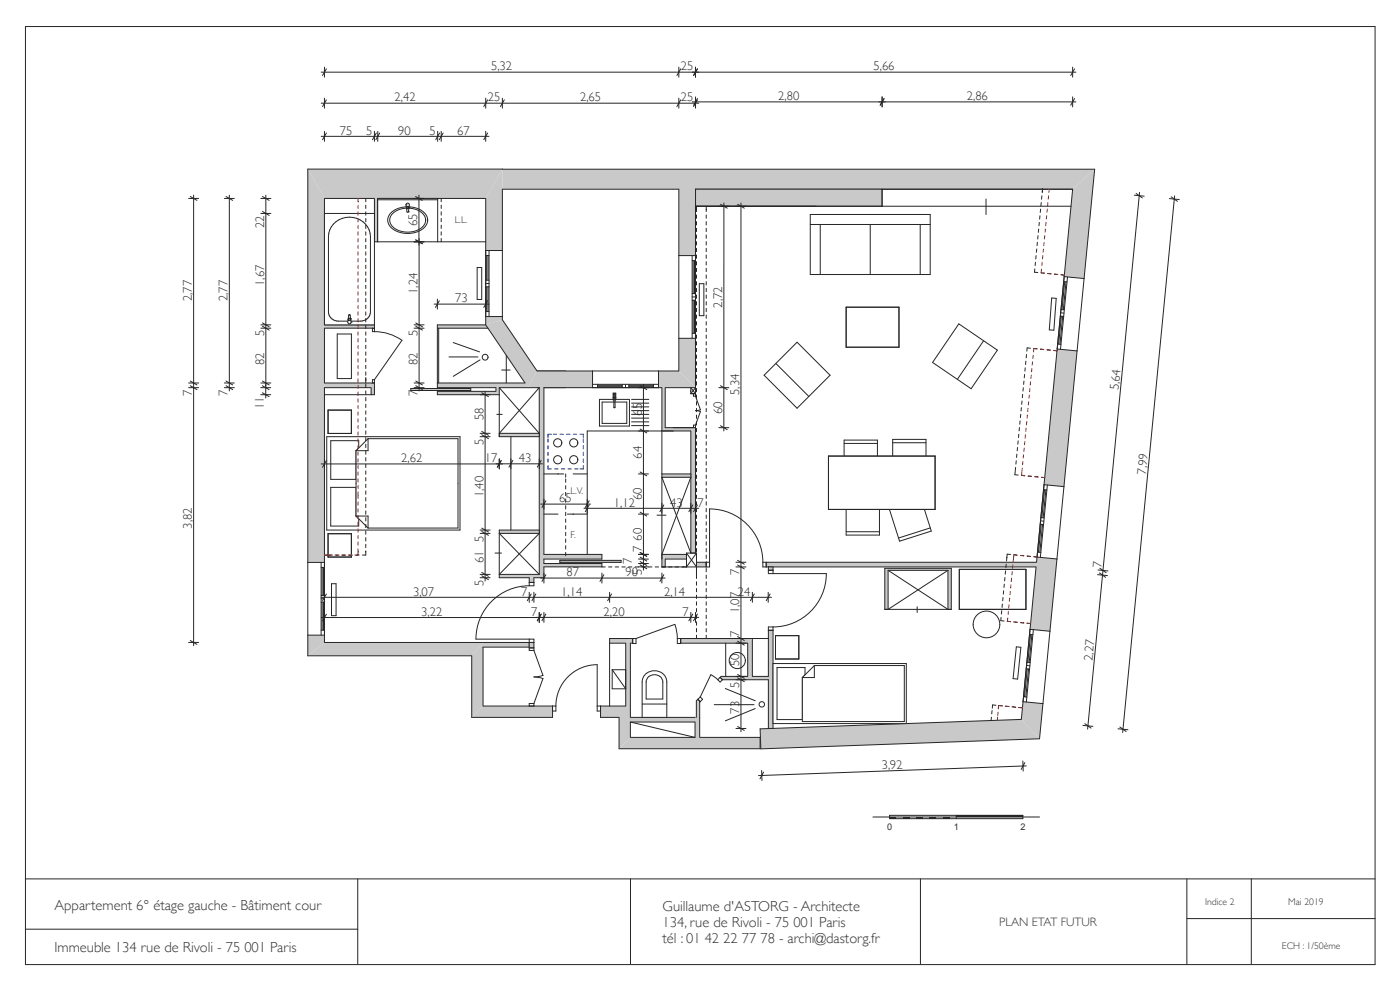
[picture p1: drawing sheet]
<svg xmlns="http://www.w3.org/2000/svg" width="420mm" height="297mm" viewBox="0 0 420 297" stroke-linecap="round" stroke-linejoin="round" font-family="sans-serif">
<path d="M7.6 8h404.9v281.1h-404.9zM7.6 263.4h404.9M7.6 278.5h99.7M107.3 263.4v25.4M189.1 263.4v25.4M276.1 263.4v25.4M356.1 263.4v25.7M356.1 275.3h56.4M375.4 263.4v25.5" fill="none" stroke="#262626" stroke-width=".3"/>
<g fill="#c9c9c9">
<path d="M131.2 97.4h14.5l.7 1h-15.2z" fill-rule="evenodd"/>
<path d="M92.3 50.7h58.4l-5 8.8h-48.4z" fill-rule="evenodd"/>
</g>
<path d="M92.3 50.7h58.4M97.3 59.5h15M113.3 59.5h32.4" fill="none" stroke="#262626" stroke-width=".3"/>
<g fill="#c9c9c9">
<path d="M145.7 94.9h5v.9l-5 1.6z" fill-rule="evenodd"/>
<path d="M150.7 50.7v24.4h-5v-15.6z" fill-rule="evenodd"/>
</g>
<g fill="none" stroke="#262626" stroke-width=".3">
<path d="M145.7 59.5v37.9M150.7 50.7h.1M150.7 56.7v39.1M145.7 75.1h5M145.7 76.6h1M146 76.6v7.4M146.4 76.6v7.4M146.7 75.1v19.8M145.7 94.9h5M145.7 93.4h1M145.7 85h1M145.7 86h1"/>
<path d="M145.7 84h1M146 86v7.4M146.4 86v7.4"/>
</g>
<g fill="#c9c9c9">
<path d="M92.3 190.3h5v2.2l-5 4z" fill-rule="evenodd"/>
<path d="M92.3 50.7l5 8.8v109.1h-5z" fill-rule="evenodd"/>
</g>
<g fill="none" stroke="#262626" stroke-width=".3">
<path d="M92.3 50.7v145.8M97.3 59.5v37.9M97.3 98.4v16.4M97.3 116.2v76.3M92.3 168.6h5M96.3 168.6v21.7M96.3 170.1h1M96.3 179.5h1M96.3 178.5h1M96.6 170.1v8.4M97 170.1v8.4M92.3 190.3h5"/>
<path d="M96.3 188.8h1M96.3 180.5h1M96.6 180.5v8.3M97 180.5v8.3"/>
</g>
<path d="M97.3 114.8h14.4l.6 1.4h-15z" fill-rule="evenodd" fill="#c9c9c9"/>
<path d="M97.3 116.2h14M97.3 114.8h14.4" fill="none" stroke="#262626" stroke-width=".3"/>
<path d="M92.3 196.5l5-4h47.6l-3.4 4z" fill-rule="evenodd" fill="#c9c9c9"/>
<path d="M92.3 196.5h49.2M97.3 192.5h47.6" fill="none" stroke="#262626" stroke-width=".3"/>
<g fill="#c9c9c9">
<path d="M161.2 111.2h16.6v5h-16.6z" fill-rule="evenodd"/>
<path d="M197.6 111.2h6l5 5h-11z" fill-rule="evenodd"/>
</g>
<g fill="none" stroke="#262626" stroke-width=".3">
<path d="M161.2 116.2h.6M161.2 111.2h42.4M163.2 116.2h35.4M177.8 111.2v5M177.8 115.2h19.8M179.3 115.2v1M179.3 115.5h7.4M179.3 115.9h7.4M186.7 115.2v1M187.7 115.2v1M188.7 115.2v1M188.7 115.5h7.4"/>
<path d="M188.7 115.9h7.4M196.1 115.2v1M197.6 111.2v5M199.6 116.2h9"/>
</g>
<path d="M198.6 166.2h7.3v1.4h-6.3z" fill-rule="evenodd" fill="#c9c9c9"/>
<path d="M198.6 166.2h7.3v1.4h-6.3" fill="none" stroke="#262626" stroke-width=".3"/>
<path d="M198.6 116.2h1v12l-1 1z" fill-rule="evenodd" fill="#c9c9c9"/>
<path d="M198.6 116.2v13M199.6 116.2v12" fill="none" stroke="#262626" stroke-width=".3"/>
<path d="M161.1 111.2h8.6v5h-11.2z" fill-rule="evenodd" fill="#c9c9c9"/>
<path d="M158.5 116.2h3.3M161.1 111.2h8.6M163.2 116.2h6.5" fill="none" stroke="#262626" stroke-width=".3"/>
<g fill="#c9c9c9">
<path d="M229.9 168.5h81.1l-.2 1.4h-80.9z" fill-rule="evenodd"/>
<path d="M208.9 168.5h3v1.4h-3z" fill-rule="evenodd"/>
</g>
<path d="M211.9 168.5v1.4M212.9 168.5h-4v1.4h4v-17.4a16 16 0 0 1 16 16M228.9 168.5h82.1M228.9 168.5v1.4h81.9M229.9 168.5v1.4" fill="none" stroke="#262626" stroke-width=".3"/>
<path d="M150.7 50.7h177.7l-6.6 6h-171.1z" fill-rule="evenodd" fill="#c9c9c9"/>
<path d="M150.7 50.7h177.7M150.7 56.7h52.9M208.6 56.7h113.2" fill="none" stroke="#262626" stroke-width=".3"/>
<g fill="#c9c9c9">
<path d="M203.6 101.4h5v14.8l-5-5z" fill-rule="evenodd"/>
<path d="M203.6 56.7h5v19.9h-5z" fill-rule="evenodd"/>
</g>
<g fill="none" stroke="#262626" stroke-width=".3">
<path d="M203.6 56.7v54.5M208.6 56.7v59.5M203.6 76.6h5M207.6 76.6v24.8M207.6 78.1h1M207.9 78.1v9.9M208.3 78.1v9.9M207.6 99.9h1M207.6 89h1M207.6 88h1M207.6 90h1M207.9 90v9.9"/>
<path d="M208.3 90v9.9M203.6 101.4h5"/>
</g>
<g fill="#c9c9c9">
<path d="M321.8 56.7l6.6-6-3.2 32.8-5.9-.6z" fill-rule="evenodd"/>
<path d="M317.2 104.6l5.9 .6-3.9 40.6-6-.5z" fill-rule="evenodd"/>
<path d="M311.1 166.9l6 .6-2.1 21.7-6-.6z" fill-rule="evenodd"/>
<path d="M306.9 210.3l6 .6-1 10.5-5.5-5.8z" fill-rule="evenodd"/>
</g>
<g fill="none" stroke="#262626" stroke-width=".3">
<path d="M321.8 56.7l-8.6 88.6M328.4 50.7l-11.3 116.8M318.1 94.7l1 .1M318.2 93.7l1 .1M318.3 92.8h1M318.4 94.8l-.8 8.3M318.8 94.8l-.8 8.4M319.1 84.4l1 .1M319.3 82.9l5.9 .6M319.4 84.4l-.8 8.4M319.8 84.5l-.8 8.3M320.2 83l-2.1 21.7"/>
<path d="M317.2 104.6l5.9 .6M317.3 103.1l1 .1M312.1 157.1l1 .1M312.2 156.1l1 .1M312.3 155.1l1 .1M312.4 157.1l-.8 8.4M312.8 157.2l-.8 8.3M313.1 146.8l1 .1M313.2 145.3l6 .5M313.2 145.3l-2.2 23.2M313.4 146.8l-.8 8.3M313.8 146.8l-.8 8.4"/>
<path d="M314.2 145.4l-2.1 21.6M310.8 169.9l-4.4 45.7M311.1 166.9l6 .6M311.3 165.5l1 .1M317.1 167.5l-5.2 53.9M308 199.4l1 .1M308.1 198.5l1 .1M308.9 190.1l1 .1M309 188.6l6 .6M309.2 190.1l-.8 8.4M309.6 190.2l-.8 8.3M310 188.7l-2.1 21.7"/>
<path d="M306.9 210.3l6 .6M307.1 208.8l1 .1M307.9 200.4l1 .1M308.2 200.5l-.8 8.3M308.6 200.5l-.8 8.4"/>
</g>
<path d="M228 218.4l78.4-2.8 5.5 5.8-83.7 3z" fill-rule="evenodd" fill="#c9c9c9"/>
<path d="M306.4 215.6l-78.4 2.8 .2 6 83.7-3" fill="none" stroke="#262626" stroke-width=".3"/>
<g fill="#c9c9c9">
<path d="M189.1 191.4h.7v1.4h-.7z" fill-rule="evenodd"/>
<path d="M204.2 191.4h21.5l-1.4 1.4h-20.1z" fill-rule="evenodd"/>
</g>
<path d="M189.1 192.8h.7M189.1 191.4h1.7M189.8 191.4v1.5h1v-1.5M190.8 191.4l11.7-4.3 .6 2.4 .1 1.9M203.2 191.4v1.5h1v-1.5M203.2 191.4h22.5M204.2 192.8h20.1" fill="none" stroke="#262626" stroke-width=".3"/>
<g fill="#c9c9c9">
<path d="M230.5 169.9h1.4v1h-1.4z" fill-rule="evenodd"/>
<path d="M230.5 188.9h1.4v29.4h-1.4z" fill-rule="evenodd"/>
</g>
<path d="M230.5 170.9h1.4M231.9 171.9v-2h-1.4v2h17.4a16 16 0 0 1-16 16M230.5 188.9h1.4M231.9 187.9v30.4h-1.4v-14.6M231.9 187.9h-1.4v14.8" fill="none" stroke="#262626" stroke-width=".3"/>
<g fill="#c9c9c9">
<path d="M180.2 211.6h7.5v3.4h-7.5z" fill-rule="evenodd"/>
<path d="M141.5 215l3.4-3.4h20.9v3.4z" fill-rule="evenodd"/>
</g>
<path d="M144.9 211.6h13.9M160.2 211.6h6.6M165.8 211.6v3.4h-24.3M166.8 211.6a12.4 12.4 0 0 1 12.4-12.4v13.9h1M166.8 211.6v1.5h-1M179.2 211.6h8.5M180.2 211.6v3.4h5.5" fill="none" stroke="#262626" stroke-width=".3"/>
<path d="M187.7 192.8l1.4-1.4v23.6h-1.4z" fill-rule="evenodd" fill="#c9c9c9"/>
<path d="M187.7 192.8v18.8M189.1 192.8v18.8M187.7 215h1.4" fill="none" stroke="#262626" stroke-width=".3"/>
<path d="M189.1 221h38.9v3.4h-42.3z" fill-rule="evenodd" fill="#c9c9c9"/>
<path d="M189.1 221h19.4M209.9 221h18.1v3.4h-42.3" fill="none" stroke="#262626" stroke-width=".3"/>
<path d="M189.1 211.6v9.4l-3.4 3.4v-9.4z" fill-rule="evenodd" fill="#c9c9c9"/>
<path d="M185.7 215v9.4M189.1 211.6v3.4M189.1 216.4v4.6" fill="none" stroke="#262626" stroke-width=".3"/>
<path d="M189.1 215h19.4v1.4h-19.4z" fill-rule="evenodd" fill="#c9c9c9"/>
<path d="M189.1 216.4h19.4M189.1 215h19.4" fill="none" stroke="#262626" stroke-width=".3"/>
<path d="M208.5 215h1.4v6h-1.4z" fill-rule="evenodd" fill="#c9c9c9"/>
<path d="M208.5 215h.1M208.5 216.4v4.6M209.9 215v6" fill="none" stroke="#262626" stroke-width=".3"/>
<path d="M208.7 56.7h55.9v5.1h-55.9z" fill-rule="evenodd" fill="#c9c9c9"/>
<path d="M208.7 56.7h55.9v5.1h-55.9z" fill="none" stroke="#262626" stroke-width=".3"/>
<path d="M145.7 97.4l5-1.6 10.4 15.4-2.6 5z" fill-rule="evenodd" fill="#c9c9c9"/>
<path d="M145.7 97.4l11.8 17.4M150.7 95.8l10.4 15.4" fill="none" stroke="#262626" stroke-width=".3"/>
<path d="M144.9 192.5v19.1l-3.4 3.4v-18.5z" fill-rule="evenodd" fill="#c9c9c9"/>
<path d="M141.5 196.5v18.5M144.9 193.9v17.7" fill="none" stroke="#262626" stroke-width=".3"/>
<path d="M112.3 59.5h1v13h-1z" fill-rule="evenodd" fill="#c9c9c9"/>
<path d="M112.3 59.5v13h1v-13" fill="none" stroke="#262626" stroke-width=".3"/>
<path d="M97.3 97.4h15l-.6 1h-14.4z" fill-rule="evenodd" fill="#c9c9c9"/>
<path d="M97.3 97.4h15M97.3 98.4h14.4" fill="none" stroke="#262626" stroke-width=".3"/>
<path d="M131.2 114.8h26.3l1 1.4h-27.3z" fill-rule="evenodd" fill="#c9c9c9"/>
<path d="M149.8 116.2h8.7M157.5 114.8h-26.3v1.4h17.6" fill="none" stroke="#262626" stroke-width=".3"/>
<path d="M123.2 116.4h18v.6h-18z" fill-rule="evenodd" fill="#c9c9c9"/>
<path d="M123.2 116.4h18v.6h-18z" fill="none" stroke="#262626" stroke-width=".3"/>
<path d="M131.2 117.3h17.6l1 1h-18.6z" fill-rule="evenodd" fill="#c9c9c9"/>
<path d="M148.8 117.3h-17.6v1h18.6" fill="none" stroke="#262626" stroke-width=".3"/>
<path d="M148.8 116.2h1v2.1l-1-1z" fill-rule="evenodd" fill="#c9c9c9"/>
<path d="M148.8 116.2v1.1M149.8 116.2v2.1" fill="none" stroke="#262626" stroke-width=".3"/>
<path d="M111.3 116.2h1v2.1h-1z" fill-rule="evenodd" fill="#c9c9c9"/>
<path d="M111.3 116.2v2.1h1v-2.1" fill="none" stroke="#262626" stroke-width=".3"/>
<path d="M182.9 191.4h6.2l-1.4 1.4h-4.8z" fill-rule="evenodd" fill="#c9c9c9"/>
<path d="M189.1 191.4h-6.2v1.4h4.8" fill="none" stroke="#262626" stroke-width=".3"/>
<path d="M144.9 192.5h13.9v1.4h-13.9z" fill-rule="evenodd" fill="#c9c9c9"/>
<path d="M144.9 192.5h13.9v1.4h-13.9" fill="none" stroke="#262626" stroke-width=".3"/>
<g fill="#c9c9c9">
<path d="M111.7 114.8h.6v1.4z" fill-rule="evenodd"/>
<path d="M112.3 97.4v1h-.6z" fill-rule="evenodd"/>
</g>
<path d="M111.7 98.4h.6M111.7 98.4v1h.6M112.3 99.4a14.4 14.4 0 0 1 8.3 2.6l-8.3 11.8M112.3 97.4v2M112.3 113.8h-.6v1h.6M112.3 113.8v2.4" fill="none" stroke="#262626" stroke-width=".3"/>
<path d="M208 128.2h.6z" fill-rule="evenodd" fill="#c9c9c9"/>
<path d="M208 118h.6v.7h-.6zM208.6 118.7l1.5 4.1-1.5 .3 1.5 .2-1.5 4.1M208 127.4h.6v.8h-.6z" fill="none" stroke="#262626" stroke-width=".3"/>
<path d="M199.6 128.2h9l-1.4 1h-8.6z" fill-rule="evenodd" fill="#c9c9c9"/>
<path d="M198.6 129.2h8.6M199.6 128.2h8.4" fill="none" stroke="#262626" stroke-width=".3"/>
<path d="M207.2 129.2l1.4-1v37.6h-1.4z" fill-rule="evenodd" fill="#c9c9c9"/>
<path d="M208.6 128.2v37.6h-1.4v-36.6" fill="none" stroke="#262626" stroke-width=".3"/>
<path d="M198.6 142h8.6v1h-8.6z" fill-rule="evenodd" fill="#c9c9c9"/>
<path d="M198.6 142h8.6v1h-8.6z" fill="none" stroke="#262626" stroke-width=".3"/>
<path d="M216.3 202.7h14.2v1h-13.8z" fill-rule="evenodd" fill="#c9c9c9"/>
<path d="M216.3 202.7h8M216.7 203.7h13.8M225.7 202.7h4.8" fill="none" stroke="#262626" stroke-width=".3"/>
<path d="M208.9 210l1 .4v4.6h-1z" fill-rule="evenodd" fill="#c9c9c9"/>
<path d="M208.9 210v5M209.9 210.4v4.6" fill="none" stroke="#262626" stroke-width=".3"/>
<g fill="#c9c9c9">
<path d="M208.9 210l.5-.4 .7 .7-.2 .1z" fill-rule="evenodd"/>
<path d="M216 203l.3-.3 .4 1z" fill-rule="evenodd"/>
</g>
<path d="M209.4 209.6l.7 .7M210.1 208.9l.7 .7-.9 .8M210.1 208.9l-1.2 1.1M215.3 203.7l-2.1-1.5-3.1 6.7M216 203l.7 .7-.7 .7-.7-.7M216.3 202.7l-1 1" fill="none" stroke="#262626" stroke-width=".3"/>
<path d="M225.7 191.4v11.3h-1.4v-9.9z" fill-rule="evenodd" fill="#c9c9c9"/>
<path d="M224.3 192.8v9.9M225.7 191.4v11.3" fill="none" stroke="#262626" stroke-width=".3"/>
<path d="M265.4 170.3l1 .6v11.7h-1z" fill-rule="evenodd" fill="#c9c9c9"/>
<path d="M265.4 170.3v12.3h1v-11.7" fill="none" stroke="#262626" stroke-width=".3"/>
<path d="M284.4 170.9l1-.6v12.3h-1z" fill-rule="evenodd" fill="#c9c9c9"/>
<path d="M285.4 170.3v12.3h-1v-11.7" fill="none" stroke="#262626" stroke-width=".3"/>
<path d="M265.4 170.3h20l-1 .6h-18z" fill-rule="evenodd" fill="#c9c9c9"/>
<path d="M265.4 170.3h20M266.4 170.9h18" fill="none" stroke="#262626" stroke-width=".3"/>
<path d="M161.8 116.2h1.4v56.9l-1.4-1z" fill-rule="evenodd" fill="#c9c9c9"/>
<path d="M161.8 116.2v55.9M163.2 116.2v50M163.2 167.6v1.3M163.2 169.9v3.2" fill="none" stroke="#262626" stroke-width=".3"/>
<path d="M149.8 172.1h12l1.4 1h-13.4z" fill-rule="evenodd" fill="#c9c9c9"/>
<path d="M160.2 173.1h3M161.8 172.1h-12v1h9" fill="none" stroke="#262626" stroke-width=".3"/>
<g fill="#c9c9c9">
<path d="M158.8 192.5h1.4v1.7h-1.4z" fill-rule="evenodd"/>
<path d="M158.8 173.1h1.4v1.5h-1.4z" fill-rule="evenodd"/>
</g>
<path d="M158.8 175.6a16 16 0 0 0-16 15.9h17.4v3.4M158.8 174.6h1.4M158.8 173.1v2.5M160.2 173.1v2.5h-1.4M158.8 194.2h1.4M158.8 192.5h1.4M158.8 191.5v3.4h1.4M160.2 194.9l2.7 7.5-2.7 .5 2.7 .5-2.7 7.4M158.8 210.8h1.4v.8h-1.4z" fill="none" stroke="#262626" stroke-width=".3"/>
<path d="M149.8 158.9h12v1h-12z" fill-rule="evenodd" fill="#c9c9c9"/>
<path d="M149.8 158.9h12v1h-12z" fill="none" stroke="#262626" stroke-width=".3"/>
<path d="M149.8 129.9h12v1h-12z" fill-rule="evenodd" fill="#c9c9c9"/>
<path d="M149.8 129.9h12v1h-12z" fill="none" stroke="#262626" stroke-width=".3"/>
<path d="M168 167.9h18.3v.6h-18.3z" fill-rule="evenodd" fill="#c9c9c9"/>
<path d="M168 167.9h18.3v.6h-18.3z" fill="none" stroke="#262626" stroke-width=".3"/>
<path d="M163.2 166.2h17.4v1.4h-17.4z" fill-rule="evenodd" fill="#c9c9c9"/>
<path d="M163.2 166.2h17.4v1.4h-17.4" fill="none" stroke="#262626" stroke-width=".3"/>
<path d="M163.2 168.9h17.4v1h-17.4z" fill-rule="evenodd" fill="#c9c9c9"/>
<path d="M163.2 168.9h17.4v1h-17.4" fill="none" stroke="#262626" stroke-width=".3"/>
<path d="M198.6 166.2l1 1.4v2.3h-1z" fill-rule="evenodd" fill="#c9c9c9"/>
<path d="M198.6 166.2v3.7h1v-2.3" fill="none" stroke="#262626" stroke-width=".3"/>
<g fill="#fff">
<path d="M179.8 119.7h9v8h-9z" fill-rule="evenodd"/>
<path d="M184.2 118l.3 .1v4l-.2 .1-.1-.1z" fill-rule="evenodd"/>
<path d="M183.9 117.8h.8v1.3h-.2v-1l-.2-.2-.1 .2v1h-.3z" fill-rule="evenodd"/>
<path d="M184.5 119.1h.2v.7h-.2z" fill-rule="evenodd"/>
<path d="M183.9 119.1h.3v.7h-.3z" fill-rule="evenodd"/>
</g>
<g fill="none" stroke="#262626" stroke-width=".3">
<path d="M179.8 119.7h9v8h-9zM183.9 119.1v.7h.3M184.2 119.1h-.3v-1.3h.8v2h-.2M184.2 118l.3 .1v4l-.2 .1-.1-.1zM184.7 119.1h-.2M189.5 119.7h5.1M180.6 120.5h7.4v6.4h-7.4zM189.5 120.8h5.1M189.5 121.9h5.1M189.5 123.1h5.1M189.5 124.2h5.1M189.5 125.3h5.1"/>
<path d="M189.5 126.4h5.1M189.5 127.6h5.1"/>
<circle cx="167.3" cy="137.8" r="1.23"/>
<circle cx="167.3" cy="132.7" r="1.23"/>
<circle cx="172.1" cy="137.8" r="1.23"/>
<circle cx="172.1" cy="132.7" r="1.23"/>
</g>
<g fill="none" stroke="#072b92" stroke-width=".3">
<path d="M164.4 139.5v1h1M164.4 131.5v1M164.4 133.5v1M164.4 135.5v1M164.4 137.5v1M165.4 130.1h-1v1M166 130.1h1M168 130.1h1M170 130.1h1M172 130.1h1M174 130.1h1v1M175 139.5v1h-1"/>
<path d="M175 131.5v1M175 133.5v1M175 135.5v1M175 137.5v1M166.4 140.5h1M168.4 140.5h1M170.4 140.5h1M172.4 140.5h1"/>
</g>
<g fill="#262626">
<path d="M266.9 244.9h2v.5h-2z" fill-rule="evenodd"/>
<path d="M270.9 244.9h2v.5h-2z" fill-rule="evenodd"/>
<path d="M274.9 244.9h2v.5h-2z" fill-rule="evenodd"/>
<path d="M278.9 244.9h2v.5h-2z" fill-rule="evenodd"/>
<path d="M282.9 244.9h2v.5h-2z" fill-rule="evenodd"/>
<path d="M286.9 244.4h20v.5h-20z" fill-rule="evenodd"/>
</g>
<path d="M261.9 244.9h50M266.9 244.4h40v1h-40zM286.9 244.4v1" fill="none" stroke="#262626" stroke-width=".3"/>
<path d="M97.3 64h15v33.4h-15z" fill-rule="evenodd" fill="#fff"/>
<path d="M97.3 64h15v33.4h-15z" fill="none" stroke="#262626" stroke-width=".3"/>
<path d="M100 67.2a6.4 6.4 0 0 1 6.8-1.8 6.4 6.4 0 0 1 4.3 5.5v22.6a2.88 2.88 0 0 1-3 2.7h-6.6a2.91 2.91 0 0 1-3-2.7v-22.6a5.6 5.6 0 0 1 1.5-3.7z" fill-rule="evenodd" fill="#fff"/>
<path d="M100 67.2a6.4 6.4 0 0 1 6.8-1.8 6.4 6.4 0 0 1 4.3 5.5v22.6a2.88 2.88 0 0 1-3 2.7h-6.6a2.91 2.91 0 0 1-3-2.7v-22.6a5.6 5.6 0 0 1 1.5-3.7z" fill="none" stroke="#262626" stroke-width=".3"/>
<path d="M104.7 94.3l.4 .2 .2 2.1-.5 .5-.5-.5z" fill-rule="evenodd" fill="#fff"/>
<path d="M104.4 95.7h.1M104.4 95.7l-.1 .9a.5 .5 0 0 0 .5 .5 .5 .5 0 0 0 .5-.5M104.5 95.5l-.1 .2M104.5 95.5l.4-.2 .3 .2M104.6 94.5l.4-.2 .2 1.2M104.6 94.5h.1M104.6 94.5l-.1 1M104.7 95.5l.4 .1v.5h-.5zM105.2 95.5l.1 1.1M105.2 95.5h.1M105.3 96.6h.1" fill="none" stroke="#262626" stroke-width=".3"/>
<g fill="#fff">
<path d="M113.3 59.5h18v13h-18z" fill-rule="evenodd"/>
<path d="M122 61l.3-.1 .5 .5-.3 2.1-.2 .2-.2-.2-.2-1.3z" fill-rule="evenodd"/>
</g>
<g fill="none" stroke="#262626" stroke-width=".3">
<path d="M113.3 59.5h18v13h-18zM113.3 59.9h18M117.1 64a7.8 7.8 0 0 1 10.4 0 3.2 3.2 0 0 1-1.3 5 7.6 7.6 0 0 1-9.5-1.6 2.85 2.85 0 0 1 .4-3.4zM117.6 64.2a6.8 6.8 0 0 1 9.8 .5 3.2 3.2 0 0 1-2.4 4.4 6.6 6.6 0 0 1-7.8-1.9 2.57 2.57 0 0 1 .4-3zM121.8 61.4l.2 1M121.8 61.4a.5 .5 0 0 1 .5-.5 .5 .5 0 0 1 .5 .5l-.1 .8M121.8 61.4h.1M122 62.4h.1M122 62.4l.1 1.2 .4-.1M122 62.4l.3 .2 .4-.2M122 61.9h.6l-.2 .5-.3-.1zM122.5 63.5h.1"/>
<path d="M122.7 62.4l-.2 1.1M122.7 62.2v.2M122.7 62.2h.1"/>
</g>
<path d="M193.9 201.8a3.8 3.8 0 0 1 6.1 2.6v10.6h-7.4v-10.6l.2-1 .4-.9z" fill-rule="evenodd" fill="#fff"/>
<path d="M192.6 211h7.4M193.6 202.1a3.8 3.8 0 0 1 3.9-.9 3.8 3.8 0 0 1 2.5 3.2v10.6h-7.4v-10.6l.2-1zM194.4 203a2.56 2.56 0 0 1 2.7-.7 2.56 2.56 0 0 1 1.7 2.1v5.1h-5v-5.1z" fill="none" stroke="#262626" stroke-width=".3"/>
<g fill="#fff">
<path d="M231.9 198.9h40v18h-40z" fill-rule="evenodd"/>
<path d="M233.1 200.1h8.4v2.2l-.8 .8v12.6h-7.6z" fill-rule="evenodd"/>
</g>
<path d="M233.1 200.1h8.4v2.2l-.8 .8v12.6h-7.6z" fill="none" stroke="#262626" stroke-width=".3"/>
<path d="M240.7 203.1l3.6-3.6h27v16.8h-30.6z" fill-rule="evenodd" fill="#fff"/>
<path d="M231.9 198.9h40v18h-40zM244.3 199.5h27v16.8h-30.6v-13.2M244.3 199.5l-3.6 3.6M244.3 199.5v3.6h-3.6" fill="none" stroke="#262626" stroke-width=".3"/>
<path d="M243.1 64.3h36v18h-36z" fill-rule="evenodd" fill="#fff"/>
<path d="M243.1 64.3h36v18h-36zM243.1 67.3h36M246.1 67.3v15M261.1 67.3v15M276.1 67.3v15" fill="none" stroke="#262626" stroke-width=".3"/>
<path d="M287.8 170.6h20v12h-20z" fill-rule="evenodd" fill="#fff"/>
<path d="M287.8 170.6h20v12h-20z" fill="none" stroke="#262626" stroke-width=".3"/>
<path d="M253.8 92.1h15.9v12h-15.9z" fill-rule="evenodd" fill="#fff"/>
<path d="M253.8 92.1h15.9v12h-15.9z" fill="none" stroke="#262626" stroke-width=".3"/>
<circle cx="295.9" cy="187.1" r="4" fill="#fff"/>
<circle cx="295.9" cy="187.1" r="4" fill="none" stroke="#262626" stroke-width=".3"/>
<path d="M253.2 131.9h10v10h-10z" fill-rule="evenodd" fill="#fff"/>
<path d="M253.2 131.9h10v10h-10zM253.2 132.9h10" fill="none" stroke="#262626" stroke-width=".3"/>
<path d="M267.8 131.7h10v10h-10z" fill-rule="evenodd" fill="#fff"/>
<path d="M267.8 131.7h10v10h-10zM267.8 132.7h10" fill="none" stroke="#262626" stroke-width=".3"/>
<path d="M253.8 150.4h10v10h-10z" fill-rule="evenodd" fill="#fff"/>
<path d="M253.8 150.4h10v10h-10zM253.8 159.4h10" fill="none" stroke="#262626" stroke-width=".3"/>
<path d="M266.8 152.7l9.6-3.1 3 9.6-9.5 3z" fill-rule="evenodd" fill="#fff"/>
<path d="M266.8 152.7l9.6-3.1 3 9.6-9.5 3zM279.1 158.2l-9.5 3" fill="none" stroke="#262626" stroke-width=".3"/>
<path d="M229.2 112.5l9.9-9.9 9.9 9.9-9.9 9.9z" fill-rule="evenodd" fill="#fff"/>
<path d="M229.2 112.5l9.9-9.9 9.9 9.9-9.9 9.9zM232.8 108.9l9.9 9.9" fill="none" stroke="#262626" stroke-width=".3"/>
<path d="M287.6 97.1l11.6 7.8-7.9 11.6-11.5-7.9z" fill-rule="evenodd" fill="#fff"/>
<path d="M287.6 97.1l11.6 7.8-7.9 11.6-11.5-7.9zM295.1 102.1l-7.9 11.6" fill="none" stroke="#262626" stroke-width=".3"/>
<path d="M232.6 190.5h7v7h-7z" fill-rule="evenodd" fill="#fff"/>
<path d="M232.6 190.5h7v7h-7z" fill="none" stroke="#262626" stroke-width=".3"/>
<g fill="#fff">
<path d="M98 130.9h40v28h-40z" fill-rule="evenodd"/>
<path d="M99.2 146.1h7.6v8.6l.8 .8v2.2h-8.4z" fill-rule="evenodd"/>
</g>
<path d="M99.2 146.1h7.6v8.6l.8 .8v2.2h-8.4z" fill="none" stroke="#262626" stroke-width=".3"/>
<path d="M99.2 132.1h8.4v2.2l-.8 .8v8.6h-7.6z" fill-rule="evenodd" fill="#fff"/>
<path d="M99.2 132.1h8.4v2.2l-.8 .8v8.6h-7.6z" fill="none" stroke="#262626" stroke-width=".3"/>
<g fill="#fff">
<path d="M106.8 144.9h30.6v13.4h-27l-3.6-3.6z" fill-rule="evenodd"/>
<path d="M110.4 131.5h27v13.4h-30.6v-9.8z" fill-rule="evenodd"/>
</g>
<path d="M98 130.9h40v28h-40zM106.8 135.1v19.6M110.4 131.5h27v26.8h-27M110.4 131.5v3.6h-3.6M110.4 131.5l-3.6 3.6M106.8 154.7l3.6 3.6M106.8 154.7h3.6v3.6" fill="none" stroke="#262626" stroke-width=".3"/>
<path d="M98.4 160h7v6.9h-7z" fill-rule="evenodd" fill="#fff"/>
<path d="M98.4 160h7v6.9h-7z" fill="none" stroke="#262626" stroke-width=".3"/>
<path d="M98.4 122.9h7v7h-7z" fill-rule="evenodd" fill="#fff"/>
<g fill="none" stroke="#262626" stroke-width=".3">
<path d="M96.4 21.6h226.4M96.4 30.9h113.2M97.3 20.1v3M97.3 29.4v3M97.3 39.4v3M97.9 20.6l-1.1 2M97.9 29.9l-1.1 2M97.9 39.9l-1.1 2M112.3 39.4v3M112.9 39.9l-1.1 2M113.3 39.4v3M113.9 39.9l-1.1 2"/>
<path d="M131.3 39.4v3M131.9 39.9l-1.2 2M132.4 39.4v3M132.9 39.9l-1.1 2M145.7 29.4v3M145.7 39.4v3M146.3 29.9l-1.2 2M146.3 39.9l-1.2 2M150.7 29.4v3M151.3 29.9l-1.2 2M203.6 20.1v3M203.6 29.4v3"/>
<path d="M204.2 20.6l-1.1 2M204.2 29.9l-1.1 2M207.7 30.5h115.1M208.6 20.1v3M208.7 29l-.1 3.4M209.2 20.6l-1.1 2M209.2 29.9l-1.1 2M209.2 29.5l-1.1 2M264.6 29v3M265.2 29.5l-1.1 2M321.8 20.1v3M321.8 29v3"/>
<path d="M322.4 20.6l-1.2 2M322.4 29.5l-1.2 2M56.6 59.5h3M57.1 58.9l2 1.2M58.1 58.5v135M67.3 59.5h3M67.8 58.9l2 1.2M68.8 58.5v58.7M78.3 59.5h2.9M78.8 58.9l2 1.2M79.8 58.5l-.1 60.8M96.4 40.9h50.3"/>
<path d="M109.7 59.5v1M124.2 59.5h3M124.7 58.9l2 1.2M125.7 58.5v58.7M132.4 59.5v1M295.8 59.7v4.6M312.6 58.7l-.1 1M312.8 56.5l-.1 1.2M321.8 56.7h-57.2v5.1M340.3 58.5l3 .3M340.8 58l1.9 1.3M341.9 57.7l-15.6 160.8"/>
<path d="M350.8 59.5l3 .3M351.4 59l1.8 1.3M352.4 58.7l-15.6 160.8M78.3 64h2.9M78.8 63.4l2 1.1M109.7 61.5v1M109.7 63.5v1M109.7 65.5v1M109.7 67.5v1M109.7 69.5v1M109.7 71.5v1M109.7 73.5v1"/>
<path d="M109.7 75.5v1M109.7 77.5v1M109.7 79.5v1M124.2 72.5h3M124.7 71.9l2 1.1M131.3 72.5h14.4M132.4 61.5v1M132.4 63.5v1M132.4 65.5v1M132.4 67.5v1M132.4 69.5v1M132.4 71.5v1"/>
<path d="M208.9 61.8v1.6M208.9 64.4v1M208.9 66.4v1M208.9 68.4v1M208.9 70.4v1M208.9 72.4v1M208.9 74.4v1M208.9 76.4v1M208.9 78.4v1M211.9 61.8v1.6M211.9 64.4v1M211.9 66.4v1"/>
<path d="M211.9 68.4v1M211.9 70.4v1M211.9 72.4v1M211.9 74.4v1M211.9 76.4v1M211.9 78.4v1M216.2 61.2l2 1.2M217.2 60.8v68.3M221.3 61.2l2 1.2M222.3 60.8v158.5M310.6 78.6l-.1 1M310.8 76.6l-.1 1"/>
<path d="M311 74.6l-.1 1M311.2 72.6l-.1 1M311.4 70.6l-.1 1M311.6 68.6l-.1 1M311.8 66.7l-.1 1M312 64.7l-.1 1M312.2 62.7l-.1 1M312.4 60.7l-.1 1M321.3 61.8h-112.7v56.2M78.3 97.4h2.9M78.3 98.4h2.9M78.8 97.8l2 1.1"/>
<path d="M78.8 96.8l2 1.1M109.7 81.5v1M109.7 83.5v1M109.7 85.5v1M109.7 87.5v1M109.7 89.5v1M109.7 91.5v1M109.7 93.5v1M109.7 95.5v1M109.7 97.5v1M109.7 99.5v1M124.2 97.4h3"/>
<path d="M124.2 98.4h3M124.7 97.8l2 1.1M124.7 96.8l2 1.1M130.2 91.1h16.5M131.2 89.6v3M131.2 98.4h15.2M131.6 98.4v16.4M131.8 90.1l-1.2 2M143.1 80.2h1.4v9.6h-1.4zM145.7 97.4h-14.5v17.4M145.7 89.6v3M146.3 90.1l-1.2 2"/>
<path d="M208.9 80.4v1M208.9 82.4v1M208.9 84.4v1M208.9 86.4v1M208.9 88.4v1M208.9 90.4v1M208.9 92.4v1M208.9 94.4v1M208.9 96.4v1M208.9 98.4v1M209.8 85h1.4v9.6h-1.4zM211.9 80.4v1"/>
<path d="M211.9 82.4v1M211.9 84.4v1M211.9 86.4v1M211.9 88.4v1M211.9 90.4v1M211.9 92.4v1M211.9 94.4v1M211.9 96.4v1M211.9 98.4v1M310.4 80.6l-.1 1 1 .1M312.3 81.8l1 .1M314.3 82l1 .1"/>
<path d="M315.5 89.3l1.4 .1-.7 9.6-1.4-.1zM316.3 82.2l1 .1M318.3 82.4h1M56.6 116.2h3M56.6 114.8h3M57.1 115.6l2 1.2M57.1 114.2l2 1.2M67.3 116.2h3M67.3 114.8h3M67.8 115.6l2 1.2M67.8 114.2l2 1.2M78.2 118.3h3"/>
<path d="M78.2 116.2h3M78.3 114.8h2.9M78.7 117.7l2 1.2M78.7 115.6l2 1.2M78.8 114.2l2 1.2M97.3 118.3h14M101.2 100.1h4.2v13.4h-4.2zM109.7 101.5v1M109.7 103.5v1M109.7 105.5v1M109.7 107.5v1M109.7 109.5v1"/>
<path d="M109.7 111.5v1M109.7 113.1v1.7M109.7 115.1v1M109.7 117.1v1M109.7 119.1v1M124.2 116.2h3M124.2 114.8h3M124.7 115.6l2 1.2M124.7 114.2l2 1.2M134.7 107h8.7M136 102.7l7.9 2.8M144 107.9l-8 4.9"/>
<path d="M144 118.3h3M144.5 117.7l2 1.2M145.5 117.3v56.8M149.8 118.3v12.6M149.8 116.2l12 13.7M150.5 110.9h2.5M151.9 106.5v8.3M161.8 116.2l-12 13.7M191.5 116.2h3M192 115.6l2 1.2M193 115.2v55.7M207.2 118h1.4"/>
<path d="M207.2 118v-1.8l1.4 1.8M208.6 116.2l-1.4 1.8M208.9 100.4v1M208.9 102.4v1M208.9 104.4v1M208.9 106.4v1M208.9 108.4v1M208.9 110.4v1M208.9 112.4v1M208.9 114.4v1M208.9 116.4v1M208.9 118.4v1"/>
<path d="M211.9 100.4v1M211.9 102.4v1M211.9 104.4v1M211.9 106.4v1M211.9 108.4v1M211.9 110.4v1M211.9 112.4v1M211.9 114.4v1M211.9 116.4v1M211.9 118.4v1M215.7 116.2h3M216.2 115.6l2 1.2"/>
<path d="M306.8 118.2l-.1 1M307 116.2l-.1 1M307.2 114.2l-.1 1M307.4 112.2l-.1 1M307.6 110.2l-.1 1M307.8 108.2l-.1 1M308 106.3l-.1 .9M309.1 104.4l-1-.1v1M310.1 104.5l1 .1M312.1 104.6l1 .1M314.1 104.8l1 .1M316.1 105l1 .1"/>
<path d="M96.4 139h54.4M97.3 137.5v3M97.9 138l-1.1 2M98.4 122.9h7v7h-7zM109.7 121.1v1M109.7 123.1v1M109.7 125.1v1M109.7 127.1v1M109.7 129.1v1M109.7 131.1v1M109.7 133.1v1M109.7 135.1v1"/>
<path d="M109.7 137.1v1M109.7 139.1v1M144 129.9h3M144 130.9h3M144.5 130.3l2 1.1M144.5 129.3l2 1.1M148.8 139h14M149 124.2h1.7M149.8 137.5v3M150.4 138l-1.2 2M153.3 130.9v28M153.8 138l-1.1 2"/>
<path d="M161.8 137.5v3M162.4 138l-1.2 2M192 128.6l2 1.1M198.6 129.2v12.8M202 129.2h-25.8v37M202 128.2h6.6M208.9 120.4v1M208.9 122.4v1M208.9 124.4v1M208.9 126.4v1M208.9 128.4v1M208.9 130.4v1"/>
<path d="M208.9 132.4v1M208.9 134.4v1M208.9 136.4v1M208.9 138.4v1M211.9 120.4v1M211.9 122.4v1M211.9 124.4v1M211.9 126.4v1M211.9 128.4v1M211.9 130.4v1M211.9 132.4v1M211.9 134.4v1"/>
<path d="M211.9 136.4v1M211.9 138.4v1M215.7 128.2h3M216.2 127.6l2 1.1M304.9 138.1l-.1 1M305.1 136.1l-.1 1M305.3 134.1l-.1 1M305.4 132.1v1M305.6 130.1l-.1 1M305.8 128.1l-.1 1M306 126.2l-.1 .9M306.2 124.2l-.1 1"/>
<path d="M306.4 122.2l-.1 1M306.6 120.2l-.1 1M109.7 141.1v1M109.7 143.1v1M109.7 145.1v1M109.7 147.1v1M109.7 149.1v1M109.7 151.1v1M109.7 153.1v1M109.7 155.1v1M109.7 157.1v1M109.7 159.1v1"/>
<path d="M144 159.9h3M144 158.9h3M144.5 159.3l2 1.1M144.5 158.3l2 1.1M161.8 159.9l-12 12.2v-12.2l12 12.2M162.2 151.1h14.9M163.2 154.1h4.2M163.2 142h5.9M163.2 149.6v3M163.8 150.1l-1.2 2M169.7 142v1M169.7 143.5v1"/>
<path d="M169.7 145.5v1M169.7 147.5v1M169.7 149.5v1M169.7 151.5v1M169.7 153.5v1M169.7 155.5v1M169.7 157.5v1M169.7 159.5v1M170.2 154.1h6M171.9 142h4.3M175.2 152.3h34.4M176.7 151.3l-1.1 2"/>
<path d="M176.7 150.1l-1.1 2M191.5 154.1h3M191.5 142h3M192 153.5l2 1.2M192 141.5l2 1.1M197.1 154.4h2.7M199.1 151.3l-1.1 2M207.2 150.8v3M207.2 143l-8.6 23.2M207.8 151.3l-1.1 2M208.6 150.8v3M208.9 140.4v1"/>
<path d="M208.9 142.4v1M208.9 144.4v1M208.9 146.4v1M208.9 148.4v1M208.9 150.4v1M208.9 152.4v1M208.9 154.4v1M208.9 156.4v1M208.9 158.4v1M209.2 151.3l-1.1 2M211.9 140.4v1M211.9 142.4v1"/>
<path d="M211.9 144.4v1M211.9 146.4v1M211.9 148.4v1M211.9 150.4v1M211.9 152.4v1M211.9 154.4v1M211.9 156.4v1M211.9 158.4v1M304.6 141.3l-.1 1 1 .1M304.7 140.1l-.1 1M306.5 142.5l.9 .1M308.4 142.7l1 .1"/>
<path d="M310.4 142.9l1 .1M312.4 143.1h1M96.4 179h135M97.3 166.4h1M97.3 177.5v3M97.9 178l-1.1 2M98.7 166.4h1M99.5 174.9h1.3v9.6h-1.3zM100.7 166.4h1M102.7 166.4h1M104.7 166.4h1M106.7 166.4h1"/>
<path d="M109.7 161.1v1M109.7 163.1v1M109.7 165.1v1.3h-1M144 173.1h3M144 172.1h3M144.5 172.6l2 1.1M144.5 171.6l2 1.1M148.5 165.8h1.9M158.8 177.5v3M159.3 178l-1.1 2M160.2 177.5v3M160.7 178l-1.1 2"/>
<path d="M162.2 173.2h37.3M163.2 171.7v3M163.8 172.2l-1.2 2M169.7 161.5v1M169.7 163.5v1M169.7 165.5v1M180.6 169.9h1M180.6 171.7v3M181.2 172.2l-1.2 2M182.6 169.9h1M182.9 177.5v3M183.5 178l-1.2 2"/>
<path d="M184.6 169.9h1M186.6 169.9h1M188.6 169.9h1M190.6 169.9h5M191.5 166.2h3M191.5 168.9h3M191.5 167.6h3M192 165.6l2 1.1M192 169.3l2 1.2M192 168.3l2 1.2M192 167l2 1.1M196.6 169.9h1"/>
<path d="M198.6 171.7v3M199.1 172.2l-1.1 2M205.9 165.8v4.1l3-4.1M205.9 165.8l3 4.1h-10.3M205.9 165.8h3M207.2 165.8l-8.6-22.8v24.6M208.9 160.4v1M208.9 162.4v1M208.9 164.4v1M208.9 165.8v7.6M208.9 174.4v1M208.9 176.4v1"/>
<path d="M208.9 178.4v1M211.9 160.4v1M211.9 162.4v1M211.9 164.4v1M211.9 166.4v1M211.9 168.4v1M211.9 170.4v1M211.9 172.4v1M211.9 174.4v1M211.9 176.4v1M211.9 178.4v1M220.8 169.9h3"/>
<path d="M220.8 168.5h3M221.3 169.3l2 1.2M221.3 167.9l2 1.2M225.7 177.5v3M226.3 178l-1.2 2M230.5 177.5v3M231 178l-1.1 2M266.4 170.9l18 11.7M284.4 170.9l-18 11.7M300.9 179.1l-.1 .9M301.1 177.1l-.1 1M301.3 175.1l-.1 1"/>
<path d="M301.5 173.1l-.1 1M301.7 171.1l-.1 1M301.9 169.1l-.1 1M303.2 166.2l-1-.1-.2 2M304.1 166.3l1 .1M306.1 166.5l1 .1M308.1 166.7l1 .1M310.1 166.9h1M329.3 172.2l2.9 .3M329.4 170.8l3 .3M329.8 171.7l1.9 1.3M330 170.3l1.8 1.3"/>
<path d="M56.6 192.5h3M57.1 192l2 1.1M96.4 185.1h66.4M97.3 183.6v3M97.9 184.1l-1.1 2M160.8 185h48.8M161.2 186l1.2-1.9-1.2 2M161.8 183.5v3.1M163.2 183.5v3M163.8 184l-1.2 2M182.9 192.8v18.8M207.2 183.5v3"/>
<path d="M207.8 184l-1.1 2M208.6 183.5v3M208.9 180.4v1M208.9 182.4v1M208.9 184.4v1M208.9 186.4v1M208.9 188.4v1M208.9 190.4v1M209.2 184l-1.1 2M211.9 180.4v1M211.9 182.4v1M211.9 184.4v1"/>
<path d="M211.9 186.4v1M211.9 188.4v1M211.9 190.4v1M217.7 192.8v9.9M220.8 191.4h3M220.8 192.8h3M221.3 192.2l2 1.1M221.3 190.8l2 1.1M225.7 191.4h4.8M265.4 182.6h20M275.1 181.8v1.8M300.3 185l-.1 1 1 .1"/>
<path d="M300.5 183l-.1 1M300.7 181l-.1 1M302.1 186.2l1 .1M304.1 186.4l1 .1M304.9 193.9l1.4 .1-1 9.5-1.4-.1zM306.1 186.6l1 .1M308.1 186.8l1 .1M183.7 200.7h4v5.7M183.7 200.7v5.7h4M183.7 200.7l4 5.7M189.1 216.4l19.4 4.6M214.3 211.2h11.9"/>
<path d="M217.6 206.3l9 3.7M220.8 218.3h3M220.8 203.7h3M220.8 202.7h3M221.3 217.7l2 1.2M221.3 203.1l2 1.2M221.3 202.1l2 1.2M226.6 212.4l-9 3.6M297.4 214.9l-.1 1M297.6 212.9l-.1 1M298.8 211.4l-1-.1-.1 1M299.8 211.5l1 .1"/>
<path d="M301.8 211.7l1 .1M303.7 211.8l1 .1M305.7 212l1 .1M324.9 217.4l3 .3M325.4 216.9l1.9 1.3M335.4 218.4l3 .3M336 217.9l1.8 1.3M228.5 230.9l.1 3M229.1 231.4l-1.1 2M306.8 228.1l.2 3M307.4 228.6l-1 2M307.9 229.5l-80.3 2.9"/>
<circle cx="145.5" cy="107.1" r=".87"/>
<circle cx="221.2" cy="198" r="2.42"/>
<circle cx="228.5" cy="211.1" r=".81"/>
</g>
<g fill="none" stroke="#f00" stroke-width=".3">
<path d="M107.4 59.5v1M314.6 58.7l-.1 1M314.8 56.7l-.1 1M107.4 61.5v1M107.4 63.5v1M107.4 65.5v1M107.4 67.5v1M107.4 69.5v1M107.4 71.5v1M107.4 73.5v1M107.4 75.5v1M107.4 77.5v1"/>
<path d="M107.4 79.5v1M312.7 78.6l-.1 1M312.8 76.6l-.1 1M313 74.6l-.1 1M313.2 72.6l-.1 1M313.4 70.6l-.1 1M313.6 68.6l-.1 1M313.8 66.7l-.1 1M314 64.7l-.1 1M314.2 62.7l-.1 1M314.4 60.7l-.1 1M107.4 81.5v1"/>
<path d="M107.4 83.5v1M107.4 85.5v1M107.4 87.5v1M107.4 89.5v1M107.4 91.5v1M107.4 93.5v1M107.4 95.5v1M107.4 97.5v1M107.4 99.5v1M312.5 80.6l-.2 1.2 1 .1M314.3 82l1 .1M316.3 82.2l1 .1"/>
<path d="M318.3 82.4h1M107.4 101.5v1M107.4 103.5v1M107.4 105.5v1M107.4 107.5v1M107.4 109.5v1M107.4 111.5v1M107.4 113.5v1M107.4 115.5v1M107.4 117.5v1M107.4 119.5v1M308.8 118.4l-.1 1"/>
<path d="M309 116.4l-.1 1M309.2 114.4l-.1 1M309.4 112.4l-.1 1M309.6 110.4l-.1 1M309.8 108.4l-.1 1M310 106.4l-.1 1M311.1 104.6l-1-.1-.1 1M312.1 104.7h1M314.1 104.8l1 .1M316.1 105l1 .1M107.4 121.5v1M107.4 123.5v1"/>
<path d="M107.4 125.5v1M107.4 127.5v1M107.4 129.5v1M107.4 131.5v1M107.4 133.5v1M107.4 135.5v1M107.4 137.5v1M107.4 139.5v1M306.9 138.3l-.1 1M307.1 136.3l-.1 1M307.3 134.3l-.1 1M307.4 132.3l-.1 1"/>
<path d="M307.6 130.3l-.1 1M307.8 128.3l-.1 1M308 126.3l-.1 1M308.2 124.4l-.1 .9M308.4 122.4l-.1 1M308.6 120.4l-.1 1M107.4 141.5v1M107.4 143.5v1M107.4 145.5v1M107.4 147.5v2M107.4 150.5v1M107.4 152.5v1"/>
<path d="M107.4 154.5v1M107.4 156.5v1M107.4 158.5v1M306.6 141.5l-.1 1 1 .1M306.7 140.3l-.1 1M308.5 142.7l.9 .1M310.4 142.9l1 .1M312.4 143.1h1M97.3 166.4h1M98.4 166.4h1M100.4 166.4h1M102.4 166.4h1"/>
<path d="M104.4 166.4h1M107.4 160.5v1M107.4 162.5v1M107.4 164.5v1.9h-1M302.9 179.2l-.1 1M303.1 177.3l-.1 1M303.3 175.3l-.1 1M303.5 173.3l-.1 1M303.7 171.3l-.1 1M303.9 169.3l-.1 1M305.1 166.4l-.9-.1-.2 2M306.1 166.5l1 .1"/>
<path d="M308.1 166.7l1 .1M310.1 166.9h1M302.3 185.2l-.1 1 1 .1M302.5 183.2l-.1 1M302.7 181.2l-.1 1M304.2 186.4l1 .1M306.2 186.6l1 .1M308.1 186.8l1 .1M299.3 214.9l-.1 1M299.4 213.4l-.1 1M300.6 211.5l-1-.1-.1 1M301.6 211.6l1 .1"/>
<path d="M303.6 211.8l1 .1M305.6 212l1.1 .1"/>
</g>
<path d="M248.5 136.7h32v16h-32z" fill-rule="evenodd" fill="#fff"/>
<path d="M248.5 136.7h32v16h-32z" fill="none" stroke="#262626" stroke-width=".3"/>
<g font-size="4.4" fill="#313131">
<text x="16.3" y="272.6">Appartement 6° étage gauche - Bâtiment cour</text>
<text x="198.8" y="272.9">Guillaume d'ASTORG - Architecte</text>
<text x="198.8" y="277.8">134, rue de Rivoli - 75 001 Paris</text>
<text x="16.3" y="285.3">Immeuble 134 rue de Rivoli - 75 001 Paris</text>
<text x="198.8" y="282.7">tél : 01 42 22 77 78 - archi@dastorg.fr</text>
</g>
<g font-size="3.8" fill="#262626">
<text x="147.3" y="21.1">5,32</text>
<text x="204.3" y="21.1">25</text>
<text x="262.1" y="21.1">5,66</text>
<text x="118.4" y="30.4">2,42</text>
<text x="146.3" y="30.4">25</text>
<text x="174" y="30.4">2,65</text>
<text x="204.3" y="30.4">25</text>
<text x="233.5" y="30">2,80</text>
<text x="290" y="30">2,86</text>
<text x="102" y="40.3">75</text>
<text x="109.9" y="40.3">5</text>
<text x="119.5" y="40.3">90</text>
<text x="128.8" y="40.3">5</text>
<text x="137.1" y="40.3">67</text>
<text x="79.2" y="68.3" transform="rotate(-90 79.2 68.3)">22</text>
<text x="125.2" y="67.9" transform="rotate(-90 125.2 67.9)">65</text>
<text x="79.2" y="85.7" transform="rotate(-90 79.2 85.7)">1,67</text>
<text x="125.2" y="88.1" transform="rotate(-90 125.2 88.1)">1,24</text>
<text x="57.6" y="90.3" transform="rotate(-90 57.6 90.3)">2,77</text>
<text x="68.3" y="90.3" transform="rotate(-90 68.3 90.3)">2,77</text>
<text x="136.6" y="90.6">73</text>
<text x="216.6" y="92.2" transform="rotate(-90 216.6 92.2)">2,72</text>
<text x="79.2" y="100.8" transform="rotate(-90 79.2 100.8)">5</text>
<text x="125.2" y="100.8" transform="rotate(-90 125.2 100.8)">5</text>
<text x="79.2" y="109.4" transform="rotate(-90 79.2 109.4)">82</text>
<text x="125.2" y="109.4" transform="rotate(-90 125.2 109.4)">82</text>
<text x="57.6" y="118.6" transform="rotate(-90 57.6 118.6)">7</text>
<text x="68.3" y="118.6" transform="rotate(-90 68.3 118.6)">7</text>
<text x="125.2" y="118.6" transform="rotate(-90 125.2 118.6)">7</text>
<text x="221.8" y="118.3" transform="rotate(-90 221.8 118.3)">5,34</text>
<text x="335.6" y="117" transform="rotate(-84 335.6 117)">5,64</text>
<text x="79.2" y="122.6" transform="rotate(-90 79.2 122.6)">11</text>
<text x="145" y="126" transform="rotate(-90 145 126)">58</text>
<text x="192.5" y="124.6" transform="rotate(-90 192.5 124.6)">65</text>
<text x="216.6" y="124.1" transform="rotate(-90 216.6 124.1)">60</text>
<text x="145" y="133.3" transform="rotate(-90 145 133.3)">5</text>
<text x="192.5" y="137.5" transform="rotate(-90 192.5 137.5)">64</text>
<text x="120.4" y="138.5">2,62</text>
<text x="145.4" y="138.5">17</text>
<text x="155.6" y="138.5">43</text>
<text x="343.8" y="142.2" transform="rotate(-84 343.8 142.2)">7,99</text>
<text x="145" y="149" transform="rotate(-90 145 149)">1,40</text>
<text x="192.5" y="149.9" transform="rotate(-90 192.5 149.9)">60</text>
<text x="167.8" y="150.6">65</text>
<text x="184.2" y="151.8">1,12</text>
<text x="201" y="151.8">43</text>
<text x="209.2" y="151.8">7</text>
<text x="57.6" y="158.5" transform="rotate(-90 57.6 158.5)">3,82</text>
<text x="145" y="162.3" transform="rotate(-90 145 162.3)">5</text>
<text x="192.5" y="165.6" transform="rotate(-90 192.5 165.6)">7</text>
<text x="192.5" y="162" transform="rotate(-90 192.5 162)">60</text>
<text x="145" y="168.8" transform="rotate(-90 145 168.8)">61</text>
<text x="170" y="172.7">87</text>
<text x="187.7" y="172.7">90</text>
<text x="189.5" y="169.2" transform="rotate(-90 189.5 169.2)">7</text>
<text x="192.5" y="172.4" transform="rotate(-90 192.5 172.4)">5</text>
<text x="221.8" y="172.4" transform="rotate(-90 221.8 172.4)">7</text>
<text x="330.4" y="170.3" transform="rotate(-84 330.4 170.3)">7</text>
<text x="123.9" y="178.5">3,07</text>
<text x="145" y="175.6" transform="rotate(-90 145 175.6)">5</text>
<text x="156.3" y="178.5">7</text>
<text x="168.4" y="178.5">1,14</text>
<text x="199.2" y="178.5">2,14</text>
<text x="221.4" y="178.5">24</text>
<text x="126.4" y="184.6">3,22</text>
<text x="159.3" y="184.5">7</text>
<text x="181.1" y="184.5">2,20</text>
<text x="204.8" y="184.5">7</text>
<text x="221.8" y="183.8" transform="rotate(-90 221.8 183.8)">1,07</text>
<text x="221.8" y="190.8" transform="rotate(-90 221.8 190.8)">7</text>
<text x="221.8" y="199.6" transform="rotate(-90 221.8 199.6)">50</text>
<text x="327.7" y="198.1" transform="rotate(-84 327.7 198.1)">2,27</text>
<text x="221.8" y="206.2" transform="rotate(-90 221.8 206.2)">5</text>
<text x="221.8" y="213.9" transform="rotate(-90 221.8 213.9)">73</text>
<text x="264.5" y="230.6" transform="rotate(-2 264.5 230.6)">3,92</text>
</g>
<text font-size="3.6" fill="#313131" x="299.8" y="277.6">PLAN ETAT FUTUR</text>
<g font-size="2.9" fill="#313131">
<text x="136.4" y="67">L.L.</text>
<text x="171.2" y="148.1">L.V.</text>
<text x="171.2" y="161.2">F.</text>
<text x="361.5" y="271.2">Indice 2</text>
<text x="386.5" y="271.2">Mai 2019</text>
<text x="384.6" y="284.3">ECH : 1/50ème</text>
</g>
<g font-size="2.7" fill="#313131">
<text x="266.1" y="248.8">0</text>
<text x="286.1" y="248.8">1</text>
<text x="306.1" y="248.8">2</text>
</g>
</svg>
